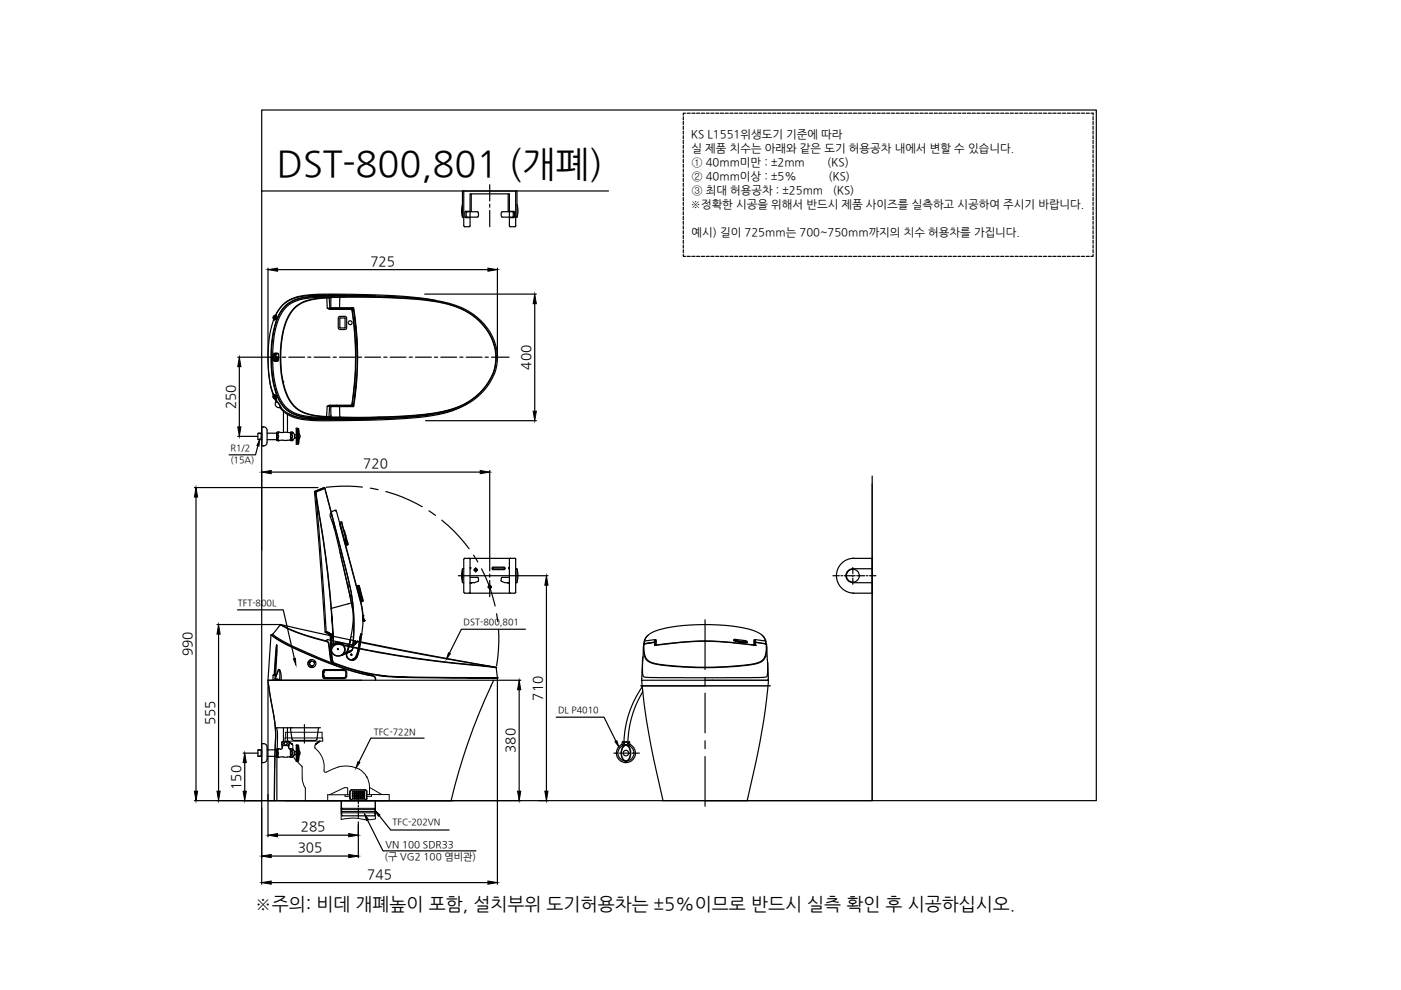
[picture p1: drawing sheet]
<svg xmlns="http://www.w3.org/2000/svg" width="297mm" height="210mm" viewBox="0 0 297 210" stroke-linecap="round" stroke-linejoin="round" font-family="sans-serif">
<!-- layer: 0 -->
<g fill="none" stroke="#000" stroke-width=".25">
<path d="M56.8 56.9v18.7M58.9 57.2h44.5M105.5 56.9v18.7M50.4 75.7h5.1M50.7 77.7v12.8M90.1 62.4h23.6M113.4 64.4v22.8M50.4 92.5h4.2M54.7 94.5l-.5 1.9h-5.6M55.5 90.5v4.1M55.5 99.8v16.8M90.2 89.2h23.5"/>
<path d="M103.8 99.8v17.7M41.2 103.4h26.2M41.6 105.4v62.3M57.5 100.1h44.3M66.7 104.2l2.3 29.9M66.7 104.2l2.2-.8v.2l-2 .8 1.8 22.1 .5 7.4-.2 .2M66.9 104.4l1 6.3a260.5 260.5 0 0 1 2.4 18.3M67 104.3l1 6.5a230.7 230.7 0 0 1 2.3 18.2M68.7 103.4l-2 .8M68.9 103.6l2.4 9.1a123.9 123.9 0 0 1 3.4 15.1l-4.4 1.2M68.9 103.5l2.4 9.2a136.2 136.2 0 0 1 3.5 15.1l.2 3.6-.2 6M70.2 109.5h.1"/>
<path d="M70.4 110.5l.7 2.3 2.6 11.3M71.1 108.2a1.04 1.04 0 0 0-1.1 1.4l1 2.8M71.1 108.2v.2M71.1 108.2h.2l.7 2.5h.5M72.1 111l3.6 14.1a20.4 20.4 0 0 1 1.2 5.4l.1 1.1M72.1 111l4.6 17.3 .3 3.2M72.1 117l2.6 12.1M72.1 110.9l.9 3.5M72.4 110.8l-.3 .2M72.4 110.8l.9 3.5M72.5 110.7l-.1 .1M72.5 110.7l.9 3.6-.4 .1"/>
<path d="M72.9 112.5l.2 .1M73 114.4v.1M73.1 114.4l.2 .9 .1-.1M73.1 112.6l.2 .9M73.3 115.3l.1 .3M73.3 115.3h-.1M73.3 113.5l.4 1.6M73.3 113.5l-.1 .1M73.3 114.3l-.3 .2M73.3 114.3h.1M73.4 114.3l.2 .9 .1-.1M73.4 114.2l-.1 .1"/>
<path d="M73.4 115.2l-.2-.8 .3 1.2M73.4 115.2h.2l.1 .3M73.4 115.2l.1 .4M73.5 115.6l-.2 .1M73.7 115.1l.1 .3M73.7 115.5l-.2 .1M73.8 115.3l-.1 .2M76.8 103.3l-4.4-.2-3.3 .2M78.5 103.5l1.7 .3M81.8 104.2l.4 .1a31.9 31.9 0 0 1 7.3 3.1M90.9 108.3l1.4 1M93.7 110.3a33.1 33.1 0 0 1 5.7 6"/>
<path d="M100.4 117.7l.9 1.4M46 132.4h13.4M46.3 134.5v33.2M50.3 129.3h9.8l2.3 10.4M69 134.1l1 .5M69 134.1h.1M69 134.1l1.1 .5M69 134l1.1 .6M69.1 133.9l1.1 .6M69.2 133.9l1 .6M70 134.7l.2 2.9a1.45 1.45 0 0 0 2 1.4 1.45 1.45 0 0 0 .4-2.4 2.05 2.05 0 0 0-2.2 .1M70 134.6v.1"/>
<path d="M70 134.6h.1M70.1 134.6v.1M70.1 134.7l.1 2.9a1.38 1.38 0 0 0 2.1 1.3 1.38 1.38 0 0 0-.1-2.4l-.8-.1M70.1 134.6h.1M70.1 134.7h-.1M70.1 134.7h.1M70.1 134.6l.1-.1v.1M70.2 134.6l.1 2.2 .1-.1M70.2 134.6h.1M70.2 134.6l-.1 .1M70.2 129l.5 7.5-.4-7.5M70.2 134.5v.1"/>
<path d="M70.2 134.4v.1M70.2 134.6l.1 2M70.3 136.6h.1M70.3 136.6l.1 .1M70.4 136.7h.1M70.7 136.6h-.4M70.7 136.5a1.73 1.73 0 0 1 2 .2 1.48 1.48 0 0 1 .2 1.8M70.7 136.5h.1M71.4 136.5l-1.1 .3v-.2M72.4 138.9h.1M72.6 138.9h-.2M72.7 138.8v.1"/>
<path d="M72.9 138.5h.1M72.9 138.5l-.5 .4M73.5 138.3a1.2 1.2 0 0 0 1.4 1.7M73.5 138.3l.8-2.7-.5 2.1a1.35 1.35 0 0 0 .5 2.1l.6 .2M73.5 138.3l.1 .1M73.7 124.1h.1M73.7 124.1v.1M73.7 124.2l.5 2M73.7 124.2h.1M73.8 137.5l-.2 .6M74.2 126.2h.1M74.2 126.2v.1a18.2 18.2 0 0 1-.4 11.1"/>
<path d="M74.2 126.2v.1M74.2 138.2h.1M74.2 126.3h.1M74.5 135h.1M74.6 137.8l-.3 .3-1.7 .8M74.7 137.8h.1M74.8 137.4h.1M74.8 127.8l.3 4.8-.3 4.8M74.8 137.4l-.2 .4-1.7 .7M74.8 137.4l-.3 .7-1.9 .8M74.8 139.8l.1 .1M74.9 139.9h.1"/>
<path d="M74.9 139.7h.1M74.9 139.9v.1M74.9 139.7v.1M75 139.9h.1M75 139.9h-.1M75.5 139.1l.1 .1M75.5 139.1l-.7 .7M75.6 124.1l.2 .1M75.6 139.2l-.6 .5M75.7 124.2l.2 .9M75.7 139.2h.1M75.8 124.2l.7 2.6 .4-.1"/>
<path d="M75.9 125.1l.5 1.8 .1-.1M75.9 125.1l.1-.1 .5 1.8M75.9 125l-.1 .1M76 124.1l.2 .8-.2 .1-.2-.8M76 124.1l-.2 .1M76 124.1l.2 .2 .8 3-.1 .2M76.3 126.9l.3 .7M76.3 135.1l-.3 2.1-.5 1.9M76.3 135.1h.1M76.4 124.9h-.2l.7 2.6M76.5 134.6l-.4 2.6-.6 2M76.5 134.6l-.1 .5a11.2 11.2 0 0 1-1 4.3l-.5 .3 .1 .2"/>
<path d="M76.5 134.6l-.2 .5M76.5 134.3v.3M76.5 134.4v.2M76.5 126.8l.2 .8M76.7 134.6l-.1 .1a11.4 11.4 0 0 1-1.2 4.9l-.4 .3M76.7 134.5l-.2 .1M76.7 134.5v.1a19.3 19.3 0 0 1-1.1 4.9l-.6 .4M76.7 134.5v.1M76.7 127.6l-.2 .1M76.9 127.5l-.2 .1M77 131.6h.2M77 131.6h.1"/>
<path d="M77 131.4h.1M77 130.6h.1M77 130.5h.1M77.1 130.9l-.1-.3v1M77.1 130.9l.1 .7M77.2 131.6h.1M77.2 131.6l-.2 .2-.3 2.7M102.1 120.6a31.9 31.9 0 0 1 2.9 7.9M105.3 130.1l.2 1.7M105.7 133.5v4.4l-.4 3.3M111.3 122.1h4.9M115.9 124.1v43.6"/>
<path d="M149.5 131.4v10.5M51.5 159.7h3.2M56.8 144.3v33.1M58.4 154.3h3.5M61.9 156.7l.3 .3M64.5 153.6v.6M64.5 154.3v.1M64.5 154.5v.5M64.5 155.1v.1M64.5 155.3v.5M64.5 155.9v.1M64.5 156.1v.5"/>
<path d="M64.5 156.7v.1M64.5 157v.5M67.2 156.7l-.3 .3M104.8 144.2h5.6M105.5 143.8v43.7M110.1 146.2v21.5M149.5 143.6v1.7M149.5 147v8.4M149.5 157.1v1.6M41.2 169.8h16.9M51.9 161.7v6M55.5 169.8v17.7"/>
<path d="M56.8 168.4v1.4h1.4M58.9 177.1h15M59.1 169.8h36.2M60.5 169.8h49.9M72.4 169.8v1.6h.1M72.4 172.3h.1M72.4 172.1h.1M72.4 172.3l.1 .7h6.9l.2-.7h-.2M72.5 171.7h-.1v.4M76 174.3v7.5M79.4 171.7h.2v.4h-.2M79.6 169.8v1.6h-.2"/>
<path d="M80.4 172.9l2.4 3.1h12.4M114.2 169.8h2M149.5 160.4v10.5M57.5 181.5h16.4M57.5 187.1h45.9"/>
<circle cx="71.6" cy="137.6" r=".12"/>
<circle cx="74.5" cy="138.8" r=".12"/>
</g>
<g fill="#000" stroke="#000" stroke-width=".21">
<path d="M56.8 57.2l2.1-.3v.6zM103.4 56.9l2.1 .3-2.1 .3zM50.7 75.7l.4 2h-.7zM113.4 62.4l.3 2h-.7zM50.4 90.5h.7l-.4 2zM55 93.2l-.1 1.4-.4-.1zM55.5 100.1l2-.3v.6zM101.8 99.8l2 .3-2 .3zM113 87.2h.7l-.3 2zM41.6 103.4l.3 2h-.7zM46.3 132.4l.4 2.1h-.7zM62.2 139.7l.4-.1 .1 1.3z"/>
<path d="M115.9 122.1l.3 2h-.7zM110.1 144.2l.3 2h-.7zM41.2 167.7h.7l-.3 2.1zM46 167.7h.7l-.4 2.1zM51.5 167.7h.7l-.3 2.1zM51.9 159.7l.3 2h-.7zM56.8 177.1l2.1-.4v.7zM73.9 176.7l2.1 .4-2.1 .3zM79.6 171.9l.9 .9-.3 .3zM109.7 167.7h.7l-.3 2.1zM115.5 167.7h.7l-.3 2.1zM55.5 181.5l2-.3v.6z"/>
<path d="M55.5 187.1l2-.3v.7zM73.9 181.2l2.1 .3-2.1 .3zM103.4 186.8l2.1 .3-2.1 .4z"/>
</g>
<!-- layer: 6 -->
<path d="M129 40.5h-73.5v129.3h129.4v-68.9M184.9 102.6v67.2h-35.4" fill="none" stroke="#000" stroke-width=".25"/>
<!-- layer: 4 -->
<g fill="none" stroke="#000" stroke-width=".25">
<path d="M98.1 46.1v-5.6h11.5v5.6M98.1 46.1h.2M98.1 43.3l-.2 1.1 .2 1.6M98.3 40.5v7.4l.2 .2h1l.2-.2M98.6 45v1M98.6 45.9l.2 .2M98.8 46.1h.9M98.8 44.8l-.2 .2M98.9 45l2.4-.1 .1 .4v.6l-.2 .1h-2.1l-.2-.2zM99.9 41.1v3.7h-1.1M107.7 41.1v3.7h1.2M108 46.1h.9"/>
<path d="M108.8 45.1v.7M108.8 45.1l-.2-.2h-2.1l-.2 .4v.6l.2 .1h2.1l.2-.2M108.9 44.8l.2 .2v.9l-.2 .2M109.3 40.5v7.5l-1.1 .1-.2-.2v-6.8h-8.3v6.8M109.3 46.1h.3M109.6 43.3l.2 1.1-.2 1.6M54.7 91.9v1.3M55.4 91.8v1.4M55.4 93.2h-.7h.8M55.4 91.8l-.7 .1 .8-.1M55.5 91.9v1.3M55.9 90.5h-.4v4.1h.4"/>
<path d="M55.9 90.5a.73 .73 0 0 1 .7 .7M55.9 90.5h.1M55.9 94.5h.1M56.6 91.2v2.6a.73 .73 0 0 1-.7 .7M56.6 91.8h2M56.6 93.2h2M58.6 91.7v1.5M58.6 93.2h.1M58.7 93.4l.2-.4 .2 .5M58.8 92.2a.31 .31 0 0 1 .3 .3 .31 .31 0 0 1-.3 .3zM59.1 91.6l-.2 .4-.2-.3M60.1 87.1v4.6"/>
<path d="M60.9 91.7l-1.9-.1-.3 .1M60.9 87.7v4M60.9 91.7h.5M61.3 91.7h.3v1.7M61.3 93.3h.3M61.4 93.3l-2.4 .2-.3-.2M61.6 91.7l.3-.1 .2 .2M61.7 91.6l.2 .4 .1-.4M61.8 92.2a.32 .32 0 0 1 .2 .3 .32 .32 0 0 1-.2 .3zM62 93.4l-.1-.4-.2 .4M62.1 93.3l-.2 .1h-.3M62.2 91.8l.3 .4"/>
<path d="M62.2 93.2v.1M62.5 92.2v.6h.3M62.5 92.8v.1M62.5 92.2h.3M62.5 92.9l-.3 .3M62.9 90.8h-.1v3.4M62.9 90.8v3.4M62.9 93.2h.2M62.9 93.4h.2M62.9 91.7h.2M62.9 93.6h.2M62.9 91.2h.2"/>
<path d="M62.9 91.1h.2M62.9 91h.2M62.9 90.9h.2M62.9 93.5h.2M62.9 93h.2M62.9 93.1h.2M62.9 93.3h.2M62.9 92.6h.2M62.9 92.7h.2M62.9 92.8h.2M62.9 92.9h.2M62.9 92.5h.2"/>
<path d="M62.9 92.4h.2M62.9 92.3h.2M62.9 92.2h.2M62.9 92.1h.2M62.9 92h.2M62.9 91.9h.2M62.9 91.8h.2M62.9 91.6h.2M62.9 91.5h.2M62.9 91.4h.2M62.9 91.3h.2M62.9 90.8h.1"/>
<path d="M63.1 90.8l.1 .1M63.1 90.8v3.4M63.2 90.9v3.3M63.2 90.9h.1M63.3 90.9l.1 1.7-.1 1.5zM63.4 91.9l.2 .6M63.6 92.5l-.2 .6M99.5 118.4l.2 .2M99.7 118.6v7M108.2 118.4l-.2 .2v7l.2 .2M180.8 118.4h4.1v7.4h-4.1M181 118.4a3.7 3.7 0 0 0-3.7 3.7 3.7 3.7 0 0 0 3.7 3.7"/>
<path d="M98.1 120.7l-.2 1.1 .2 1.6M98.3 120.6h-.2v2.9h.2M98.5 125.8h10.6M98.5 125.8l-.2-.2v-7l.2-.2h10.8v7.2l-.1 .2M99.7 122.4h1.5l.2 .1 .1 .4-.1 .3-.8 .3h-.9M99.7 120.3h.1v.3h-.1M99.7 125.6l-.2 .2M100 123.5l-.3 .2M104.5 120.4h2.3l.2 .1-.2 .1-2.3 .1M104.5 120.2h2.3l.3 .3-.3 .3h-2.3M104.6 120.4l-.2 .1 .2 .1M104.6 120.2l-.3 .3 .3 .3"/>
<path d="M106.2 123.1l.9 .4h.9M107.7 123.5l.3 .2M108 122.4h-1.6l-.1 .7M108 120.3h-.1v.3h.1M109.3 120.6h.3v2.9h-.3M109.6 120.7l.2 1.1-.2 1.6M184.9 120.6h-4.1a1.47 1.47 0 0 0-1.4 1.5 1.47 1.47 0 0 0 1.4 1.4h4.1M55.4 159v1.4M55.4 159h-.7M55.5 159h-.8v1.3l.8 .1M55.9 157.7h-.4v4h.4M55.9 157.7a.73 .73 0 0 1 .7 .7"/>
<path d="M56.6 159h2M56.6 158.4v2.6M58.6 158.9v1.6v-.1h-2M58.8 159.4a.31 .31 0 0 1 .2 .3 .31 .31 0 0 1-.2 .3zM59 158.7l-.1 .5-.2-.4M59.8 157.3l.2 .3-.2 .3M59.8 158.1l-.1 .7-.7-.1-.3 .2M59.8 158.1h1.4M59.9 158.1l-.1 .2M59.9 158.3l-.1 .2M60.1 157.3h-.3l-.1 .2 .1 .6M60.1 154.3v3h1.1l.2 .5-.2 .3"/>
<path d="M60.9 154.3v3M61.1 158.1l.1 .2M61.1 158.3l.1 .2M61.2 158.1l.1 .6 .2 .2M61.3 157.3l-.3 .3 .3 .3M61.4 158.9h.1M61.5 158.9h.1M61.7 158.8l.1 .3 .2-.3M61.8 159.4a.32 .32 0 0 1 .2 .3 .32 .32 0 0 1-.2 .3zM62.5 159.3l-.5-.5h-.4v1.7M62.5 159.4v.6h.3M62.5 159.4h.3"/>
<path d="M62.5 159.3v.1M62.5 160v.1M62.8 158l.1 3.4zM62.9 159h.2M62.9 158.9h.2M62.9 158.8h.2M62.9 158.4h.2M62.9 158.3h.2M62.9 158.2h.2M62.9 158h.2M62.9 158.1h.2M62.9 159.7h.2"/>
<path d="M62.9 159.8h.2M62.9 159.9h.2M62.9 160h.2M62.9 159.6h.2M62.9 159.5h.2M62.9 159.4h.2M62.9 159.3h.2M62.9 159.2h.2M62.9 159.1h.2M62.9 158.7h.2M62.9 158.6h.2M62.9 158.5h.2"/>
<path d="M63.1 158l.2 .1M63.1 158v3.4M63.2 158v3.3M63.3 158.1l.1 1.6-.1 1.6zM63.4 159.1l.2 .6-.2 .6M130.2 159.7h.8M131.3 159.7h.4M131.9 157.8a2.02 2.02 0 0 0-.8 3.1 2.02 2.02 0 0 0 3.2 0 2.02 2.02 0 0 0-.8-3.1M132 157.3l.2 .3-.3 .3M132 157.3h1.4l.1 .2-.1 .6M132 157.3l-.1 .2 .1 .6M132 159.7h1.7"/>
<path d="M132.1 158.1h.1M132.1 158.3a.8 .8 0 0 1 .8-.3 .8 .8 0 0 1 .6 .7 2.25 2.25 0 0 1-.5 2.6 .99 .99 0 0 1-1.3-1.1 2.42 2.42 0 0 1 .4-1.9zM132.1 158.1h-.1M132.2 158.3a.73 .73 0 0 1 .8-.2 .73 .73 0 0 1 .5 .7 2.05 2.05 0 0 1-.6 2.5 1.43 1.43 0 0 1-1.1-2zM133.3 158.1h.1M133.4 158.1h.1M133.5 157.3l-.3 .3 .3 .3M134 159.7h.4M134.7 159.7h.9M136.2 145.6a21.6 21.6 0 0 0-3.9 11.6M136.3 146.7a21.6 21.6 0 0 0-3.2 10.5M54.7 160.3l.7 .1"/>
<path d="M56.6 160.9a.73 .73 0 0 1-.7 .8M58.7 160.5l.5 .1M58.7 160.5l.2-.4 .1 .5M61.4 160.5l-2.2 .1M61.5 160.4h.1M61.5 160.4l-.1 .1M61.5 160.4v.1M62 160.5l-.2-.3-.1 .4M62.1 160.4l-.2 .2-.6-.1M62.2 160.4h-.1M62.5 160.1l-.3 .3M62.9 160.3h.2"/>
<path d="M62.9 160.5h.2M62.9 160.7h.2M62.9 160.6h.2M62.9 160.1h.2M62.9 160.2h.2M62.9 160.4h.2M62.9 161h.2M62.9 161.1h.2M62.9 161.2h.2M62.9 161.3h.2M62.9 160.8h.2M62.9 160.9h.2"/>
<path d="M63.3 161.3l-.2 .1"/>
<circle cx="100.9" cy="120.8" r=".33"/>
<circle cx="100.9" cy="120.8" r=".16"/>
<circle cx="103.8" cy="124.4" r=".33"/>
<circle cx="103.8" cy="124.4" r=".16"/>
<circle cx="180.8" cy="122.1" r="1.37"/>
<circle cx="60.5" cy="157.6" r=".33"/>
<circle cx="132.7" cy="157.6" r=".33"/>
<circle cx="132.7" cy="159.7" r="1.7"/>
<circle cx="132.7" cy="159.7" r=".58"/>
</g>
<!-- layer: 1 -->
<g fill="none" stroke="#000" stroke-width=".25">
<path d="M56.8 75.7a20.8 20.8 0 0 0 1.2 8.1l-.1 .5 .4 .3 .2 .5M56.8 75.7a21.2 21.2 0 0 0 1.2 8l.6 .2v.5a.4 .4 0 0 0-.1 .4 .4 .4 0 0 0 .3 .3l.8 1.4M58 76.3h.2M58 67.7l.1 .2v-.2M58 67.7v.1M58 75l.8-.1 .2 .2 .1 1.2-.2 .3h-.7l-.2-.2zM58.1 67.6l-.1 .1M58.1 67.6v.1M58.1 67.7h.1M58.2 76.1h.1M58.2 75.4h.1M58.2 76.2h.7v.3h-.6"/>
<path d="M58.2 76.3l.3 .3M58.2 76.3h.2M58.3 75.1h.2M58.3 76.4h.1M58.3 66.9l-.3 .3v.4M58.3 67.6l-.2 .2M58.3 67.6l-.2 .1M58.3 67.6h.1M58.3 75h.7M58.4 76.3l.3 .1zM58.4 66.9l.1-.1v.1M58.4 66.9v.1"/>
<path d="M58.4 67h.1M58.4 66.9l-.4 .3v.5M58.4 66.9l-.4 .3 .1 .4M58.4 75.1h.1M58.4 75.1l-.4 .1M58.4 75.8h.2M58.4 67l.1 .2M58.4 75.8h.1M58.4 76h.7M58.4 76l-.2 .1M58.5 67.2v.3M58.5 66.8l-.1 .1"/>
<path d="M58.5 66.9l-.1 .1M58.5 66.9h.1M58.5 74.9l-.2 .2-.1 .4h.3M58.5 66.9l.2 .6-.4 .1M58.5 75.1l.2 .1-.3-.1M58.5 75.1v.1M58.5 76.3v.1M58.5 75.5l.2 .2v.2l-.5 .1v.3M58.5 67.2l.1 .2-.2 .2M58.5 67.1l.1 .3-.2 .2M58.6 75.8h-.2M58.7 75.8h.4"/>
<path d="M62.4 65.4a8.6 8.6 0 0 1 5.7-2.2h1.2l.1 2.1 .4 .3h4.7a58.6 58.6 0 0 1 0 20.3l-4.9 .1-.2 .2-.2 2.1a9.7 9.7 0 0 1-6.8-2.2 14.1 14.1 0 0 1-2.9-9.2 19.1 19.1 0 0 1 2.2-10.6zM65.5 62.9l2.7-.2h8.5l-5-.1a29.7 29.7 0 0 0-9.2 .6 6.4 6.4 0 0 0-4 3.6 .52 .52 0 0 1 .2 .6 .52 .52 0 0 1-.6 .4h-.1a26.5 26.5 0 0 0-1.2 7.9M65.5 63a7 7 0 0 0-7 5.3 27.3 27.3 0 0 0 .3 15.9 6.8 6.8 0 0 0 6.7 4.3M66.2 62.7l3-.1zM66.2 62.7h.1M66.4 62.7h.1M66.5 62.7h.1M66.6 62.8h.1M67 62.6h2.1M67 62.6l-.5 .1M67 62.7h2.1M67 62.6v.2"/>
<path d="M68.6 62.6v.1M69.1 62.6v.1M69.2 62.6l-2.8 .1M69.4 65.3h.5l.2 .2zM69.6 62.6l3.9 .1zM69.6 62.6l3.9 .1M69.7 63.1h.5M69.8 62.6l3 .1M70 65.5h4.9M70 65.5v.1M70 62.6h.1M70.1 63h.1"/>
<path d="M70.1 62.6v.1M70.1 65.3h-.2l-.1-2.2-.3 .1a9.9 9.9 0 0 0-7.2 2.2 14 14 0 0 0-2.8 8.9 18.8 18.8 0 0 0 2.1 10.9 7.1 7.1 0 0 0 5.3 3l2.3 .1M70.1 65.3h.1M70.2 63l-1 .1M70.2 63.2l-.1 2.1M70.2 63a19.2 19.2 0 0 0-7.7 .9 8.1 8.1 0 0 0-4.2 6.5 27.5 27.5 0 0 0 .7 13.4 6.6 6.6 0 0 0 6 4.4l5.2 .3-1-.1M70.2 65.3h1.8M70.3 62.9v-.1a19.6 19.6 0 0 0-7.8 .9 7.2 7.2 0 0 0-4.2 5.7 25 25 0 0 0 .9 15.3 6.9 6.9 0 0 0 6.3 3.8M70.3 62.9h1.7M70.3 62.9l.4-.2 9.6 .1v.2l-8.3-.1M70.3 62.9l-.1 .1M70.4 65.3l.2 .2"/>
<path d="M70.4 62.6l.2 .1M70.5 62.8h-.2M70.6 62.6v.1M71 65.5h.4zM71.1 62.7l-.9 .2M71.3 65.3l.1 .2M71.4 65.5h.1M71.4 65.5h-1.3M71.4 65.5h.7h-.5M71.4 65.5h3.5M71.4 65.3l.1 .2M71.4 65.5v.1"/>
<path d="M71.6 65.5h.1M71.8 67.2l1.3-.1 .4 .2v2.2l-.2 .3-1.2 .1-.4-.3zM72 65.3h-1.9M72 65.3h2.9M72 65.3h.1M72 62.9l-1.8 .2M72 63a132.5 132.5 0 0 1 20.9 1.1 14.5 14.5 0 0 1 11.1 7.1 9.9 9.9 0 0 1-2.4 12.2 16.5 16.5 0 0 1-9.6 4.2 134.2 134.2 0 0 1-20 .8v-2.2h2.9a61.8 61.8 0 0 0 0-20.9h-2.9zM72.1 69.5h1.1M72.1 67.4h1M72.1 67.4v2.1M72.8 62.7h.1M72.8 62.7h.2"/>
<path d="M73 62.7h.3M73 62.7h.1M73 62.6v.1M73.1 67.4l.1 .1M73.2 67.5v2M73.5 62.6v.1M74.4 65.6l.3 .1M74.7 65.7h-.1M74.7 65.7a64.4 64.4 0 0 1 0 20.1M74.7 65.7h.3M74.9 65.3v.1M74.9 65.3h.1"/>
<path d="M74.9 65.4a69.4 69.4 0 0 1 .8 10.3M75 65.4h-.1M75.1 67l.5 4.5 .1 4.2M75.7 75.7a66.5 66.5 0 0 1-.8 10.4M76.7 62.8h2.4M76.7 62.7h2.9M79.6 62.7h.1M79.6 62.7l.1 .1M80.3 62.8a59.3 59.3 0 0 1 15.7 1.7 12.7 12.7 0 0 1 9.4 9.8 10.5 10.5 0 0 1-4.2 9.9 18 18 0 0 1-9.1 3.6l-3.9 .5-7.9 .4M80.4 63.1l-.1-.1a70.7 70.7 0 0 1 14.6 1.4 13 13 0 0 1 10.1 9.5 10 10 0 0 1-3.3 9.5 16.5 16.5 0 0 1-9.7 4.3l-5.8 .6-5.8 .1M92.4 63.7a94.7 94.7 0 0 0-17.8-1.3h-4.4a21.1 21.1 0 0 0-8.3 .9 6.6 6.6 0 0 0-3.5 3.7M58 83.7v.1"/>
<path d="M58 83.8v-.2l.1 .2M58 83.8h.1M58 83.8l-.1 .5 .5 .3M58.1 83.8l-.1 .5 .4 .2M58.1 83.8l.5 .2-.1 .3M58.1 83.8h.1M58.1 83.8l.1 .1a.32 .32 0 0 1 .5 .1 .32 .32 0 0 1-.3 .4v.1M58.3 84l.1 .2M58.3 84.6l.1 .1M58.3 84.5v.1M58.3 84.5h.1M58.4 84.5h.1"/>
<path d="M58.4 84.5l.1 .2-.2-.1M58.5 84.3l-.1 .2M58.5 84.3h.1M58.5 85.2a.75 .75 0 0 0 0 .9 .75 .75 0 0 0 .8 .3M58.5 84.9v.3l.4 .2 .4 .5v.5l.3 .1M59.6 86.5a8.1 8.1 0 0 0 6 2.3l11 .1-8.4-.1-2.8-.2M60.1 80.8v.2M61.1 87.7a11.2 11.2 0 0 0 5.5 1.2 184.6 184.6 0 0 0 24.7-1M65.3 88.6l1.7 .2zM65.5 88.5l3.6 .2h1.2v-.1M68.4 88.9l5.1-.1zM68.4 88.9h.5"/>
<path d="M68.4 88.9h.1M68.4 88.9h.2M68.6 88.9h.3M68.6 88.8v.1M68.9 88.9h.1M68.9 88.9h.4M69 88.9h.1M69.3 88.9h.1M69.4 86.2l.7-.2-.2 .2zM70 86h4.9M70 85.9v.1M70.1 86h1.3"/>
<path d="M70.2 88.4l-.1 .1M70.2 88.3v.2M70.2 88.1v.3l-.6 .1M70.2 86.1h1.8M70.2 88.5l.1 .1M70.2 86.1l-.3 .1-.1 2.2-.6-.1M70.2 88.6l.2 .1M70.4 88.7h-.1M70.5 86l-.1 .1M71.2 86h.2zM71.4 86h.1M71.4 86h.6"/>
<path d="M71.4 86h3.5M71.4 86l-.1 .1M71.4 85.9v.1M71.4 86v.1M72 86.2h-1.9l.1 2M72 86.1h2.9M72 86.1v.1M72 88.5l-1.7 .1M72 88.5h8.3v.2l-9.4 .1-.6-.2M72 86h.1M72 88.4l-1.8 .1M72.1 88.4l-.1 .1"/>
<path d="M72.7 88.9h.3M72.7 88.8v.1M72.7 88.9h-3.4M72.9 88.8v.1M73 88.8v.1M73.3 88.8l-.3 .1M73.3 88.8h.1M73.3 88.8h.2M73.5 88.8l-.5 .1M73.5 88.8v.1M74.6 85.8h.1M74.7 85.8l-.3 .1"/>
<path d="M74.9 86.1v.1M74.9 86.1h.1M75 85.8h-.3M75.6 80.4l-.5 4M76.6 88.8h3zM79.1 88.7h.6l-.1 .1M79.6 88.8h.1M99.2 85.5a19.6 19.6 0 0 1-8.9 2.8 216.5 216.5 0 0 1-24.4 .8 8.4 8.4 0 0 1-6.6-2.7M57.5 134.6l2.1 1.5a89.3 89.3 0 0 0 18.2 7l1.5 .3 .2 .3 .1 .5M57.5 134.6l-.7 9.6h1.1M57.6 134.6l1.8 1.2a80.3 80.3 0 0 0 17.2 6.9M57.6 134.6l.2-.1 1.6-2 .4 .2a31.8 31.8 0 0 0 7.1 2.7l2.6 .8 .6 3.6 .3 .8"/>
<path d="M57.6 134.6h-.1M57.7 134.5l.2 .1a20.9 20.9 0 0 0 4.6 2.6l7.7 3.3 1 .6M58.6 139.1l.1-2.4-.4 6.4h-.2M59.4 132.5l.5 .1a30.7 30.7 0 0 0 7.1 2.7l2.2 .6M59.5 132.4l15.9 3.5-.9 .8-5.1-1.1-.2 .3 .4 .2 .2 .4 .4 3.6 .5 .7 .5 .3M66.1 139.8a.84 .84 0 0 0-.8 .9 .84 .84 0 0 0 .8 .8M70.1 137.8h.1M70.2 138.3a1.66 1.66 0 0 1 1.8-2.1l2.9 .6 .8-.7 14.4 2.8 14.5 2.5M70.5 137.1a1.58 1.58 0 0 1 1.5-.6 267.4 267.4 0 0 0 32.4 4.9l.8 .2-1.2-.2a253.5 253.5 0 0 1-32.2-4.8 1.43 1.43 0 0 0-1.5 1.7l.4 2.1a40.1 40.1 0 0 0 17.5 3.2l17.3 .1h-11.5a87 87 0 0 1-14.9-.7l-3.5-.8-4.8-1.6-.4-.4-.2-1.9 .1-.8zM74.4 136.7h.1M75.3 136.5l.4-.5-.8 .8M75.4 135.9v.1"/>
<path d="M75.6 136.2l-.2-.2-.8 .7M75.8 136l10.5 2 18.8 3.5M75.8 136h.1M75.8 135.9l-.1 .1M97.2 122.1h14M100.5 120.8h.7M100.8 120.4v.9M103.5 124.5h.7M103.8 124v.9M136.3 139.3l-.3 4.9M136.4 137.1l-.2 5.4a.88 .88 0 0 0 .2 .9 .88 .88 0 0 0 1 .2l19.4 .1a21.6 21.6 0 0 0 5.8-.3l.2-1.9-.2-4.4M136.5 136.7a3.7 3.7 0 0 0 1 3.6 14.2 14.2 0 0 0 5.6 1 66.1 66.1 0 0 0 17.7-.7 2.43 2.43 0 0 0 1.7-2.6v-1.3"/>
<path d="M136.6 136.5l2.2-.3v.6a66.5 66.5 0 0 1 21.4 0v-.6l2.2 .3a3.4 3.4 0 0 1-1.4 3.9l-.3 .1a68 68 0 0 1-21.3 .3 2.84 2.84 0 0 1-2.9-3.3zM136.6 136.5l-.1 .2M136.6 136.5l-.1 .1M136.6 136.5h-.1M136.7 135.9l2.3-.2 .1 1h.1M136.7 135.9l-.1 .6M136.7 135.9l-.2 .6M137.4 134.7l-.5 .5-.3 .8M138.8 136.2l-2.2 .3M138.8 136.8h.1M138.9 136.2v.6M138.9 136.8h.1"/>
<path d="M139 136.1v-.3v1M139 136.1l-2.4 .4M139 136.1v.7M139.1 136.7l-.1 .1M139.1 136l-.1 .1M139.1 135.7l-.1 .1-.2-.2 .1 .6M139.2 136.7a62.5 62.5 0 0 1 20.5 0M139.2 136.8h-.2M139.2 136.7h.1M149.5 132.4h.1M149.5 132.4a28.3 28.3 0 0 1 11.3 1.7 2.66 2.66 0 0 1 1.5 1.8l-2.2-.3-.2 .1v.3M149.5 132.4a28.3 28.3 0 0 0-11.3 1.7 2.79 2.79 0 0 0-1.5 1.8"/>
<path d="M155.6 135.6v.2h.4M155.6 135.6l2.4 .2 .4 .1v.3l-2.6-.3h-.2zM155.9 135.9v.1M156 135.8l2 .3M156 135.6v.2M156 136l2 .1M156 135.9h-.1M156.7 136.2l.8 .1zM158 135.8v.3M158 136.1v.1M158 136.1l.4 .1M158 136.1l.1 .1"/>
<path d="M159.7 136.8h.2M159.7 136.7h.1M159.9 136v.7h-.2M159.9 135.7l.1 .1 .1-.2 .1 .6M159.9 136l.1 .1M159.9 136.7l.1 .1M159.9 136.8h.1M160 135.8v1zM160 136.5h.2M160.1 136.8h.1M160.1 136.2v.6M160.2 136.2l2.2 .3-.1-.6 .1 .6"/>
<path d="M160.2 136.1v.1M160.2 136.2h-.1M160.2 136.8h-.1M161.6 134.7l.5 .7 .3 .6M162.4 136.5l.1 .1zM176.6 122.1h1.4M178.3 122.1h.3M179 122.1h1.6M180.8 120.3v1.3M180.8 121.9v.4M180.8 122.6v1.3M181 122.1h.3"/>
<path d="M181.7 122.1h1.6M183.7 122.1h.3M184.3 122.1h1.4M57 145.4l.4 3a35.2 35.2 0 0 1 .9 12.2l-.1 9.2h.5l.1-11.4a10.6 10.6 0 0 0-.2-4.1M57.9 144.2h-1.1l.2 1.2M58.1 143.1l.6-6.4-.2 6.5M58.1 143.1h.1M58.2 144.2h46.5a137.5 137.5 0 0 0-9.2 25.6h-37.3l.1-9.2a35.4 35.4 0 0 0-.9-12.2l-.4-3M58.3 143.1h.1M58.3 144l.9-2 .1 .7v1.5h.3M58.3 143.2h-.4v1h.4M58.4 143.1l-.1 .1"/>
<path d="M58.4 143.1l-.5 .1M58.4 143.1h.1M58.4 143.1l.1 .1M58.4 144.2h.1M58.5 144.2h.1M58.5 143.2h-.2v1h.1M58.5 144.2h.2M58.5 143.2v.3M58.6 144.2h.1M58.6 144.2v-.2l.8 .2M58.7 144l-.1 .2M58.7 143l.3-.9 .2-.2 .3 .8 .1 1.5"/>
<path d="M58.8 144.1v.1M59.3 144.2h.1M59.3 144.1l-.8-.2-.1 .1v.2M59.6 144.2h17M61 157.1l.9 .7-.8-.6M65.5 140.4h.1M65.5 140.3l.1 .2M65.6 140.2v.3l-.1-.1zM66 141.4h.1M66 141.3l.1 .1M66 141.3h.3v.1h-.3zM66.1 141.3h.1"/>
<path d="M66.1 140.2a.51 .51 0 0 0-.5 .5 .51 .51 0 0 0 .5 .5M66.6 140.3h.1M66.6 140.3l.1-.1 .1 .2-.1 .1zM66.7 140.2v.3M66.9 157.8l.9-.6-.9 .6M67.8 157.2l-.9 .6M68.4 142.5h.1M68.4 143.3h.1M68.4 143.3a.51 .51 0 0 0 .5 .6M68.6 142.1l.3-.1h4.1l.3 .1a1.63 1.63 0 0 1 .2 1.5l-.5 .3h-4.1a.51 .51 0 0 1-.5-.6zM68.6 143.3h.1M68.6 142.5h.1"/>
<path d="M68.6 143.3l.3 .4zM68.7 142.3l-.1 1v-.9l.3-.2zM68.9 142a.51 .51 0 0 0-.5 .5v.8M68.9 142.2h4.1l.3 .3v1l-.3 .2h-4.1M70.6 140.4l.1 .2M71.1 141.1h.1M71.2 141.1h.1M76.6 142.7h.1M76.6 142.7l2.5 .6a.73 .73 0 0 1 .6 .9M77.5 143l.7 .1M78.2 143.1h.1M80.3 143.2h.1"/>
<path d="M80.3 143.2l1.5 .2M105.1 141.5h.1M105.2 141.6l.3 2.1M105.5 143.7h.1M135.9 145.4h.1M162.7 144.2h.1M162.7 144.2h-26.7l.2 1.2h13.3h-13.3l.6 5.6 1.1 6.4 2.7 12.4h17.8l2.7-12.4 1.2-7.2 .6-6M162.8 140.5l.1 3.7h-.1M77.7 164.7l.1 .1M95.7 169.8h.1"/>
<circle cx="58.4" cy="67.3" r=".12"/>
<circle cx="58.4" cy="67.3" r=".14"/>
<circle cx="58.5" cy="75.7" r=".12"/>
<circle cx="74.3" cy="68.4" r=".41"/>
<circle cx="58.4" cy="84.1" r=".12"/>
<circle cx="58.4" cy="84.1" r=".14"/>
<circle cx="66.1" cy="140.7" r=".84"/>
<circle cx="66.2" cy="140.7" r=".51"/>
<circle cx="75.2" cy="168.9" r=".1"/>
<circle cx="75.2" cy="168.2" r=".1"/>
<circle cx="75.2" cy="167.9" r=".1"/>
<circle cx="75.2" cy="168.6" r=".1"/>
<circle cx="75.2" cy="169.3" r=".1"/>
<circle cx="75.6" cy="169.3" r=".1"/>
<circle cx="75.6" cy="167.9" r=".1"/>
<circle cx="75.6" cy="168.9" r=".1"/>
<circle cx="75.6" cy="168.6" r=".1"/>
<circle cx="75.6" cy="168.2" r=".1"/>
<circle cx="76" cy="169.3" r=".1"/>
<circle cx="76" cy="168.9" r=".1"/>
<circle cx="76" cy="168.6" r=".1"/>
<circle cx="76" cy="167.9" r=".1"/>
<circle cx="76" cy="168.2" r=".1"/>
<circle cx="76.4" cy="168.2" r=".1"/>
<circle cx="76.4" cy="168.9" r=".1"/>
<circle cx="76.4" cy="168.6" r=".1"/>
<circle cx="76.4" cy="169.3" r=".1"/>
<circle cx="76.4" cy="167.9" r=".1"/>
<circle cx="76.8" cy="168.2" r=".1"/>
<circle cx="76.8" cy="168.9" r=".1"/>
<circle cx="76.8" cy="167.9" r=".1"/>
<circle cx="76.8" cy="168.6" r=".1"/>
<circle cx="76.8" cy="169.3" r=".1"/>
<circle cx="77.2" cy="168.9" r=".1"/>
<circle cx="77.2" cy="168.2" r=".1"/>
<circle cx="77.2" cy="167.9" r=".1"/>
<circle cx="77.2" cy="168.6" r=".1"/>
<circle cx="77.2" cy="169.3" r=".1"/>
</g>
<!-- layer: CENTER -->
<g fill="none" stroke="#000" stroke-width=".25">
<path d="M103.8 39.2v3.4M103.8 43.3v.6M103.8 44.6v3.5M55.5 75.7h3.7M59.9 75.7h.7M61.2 75.7h3.4M65.3 75.7h.6M66.6 75.7h3.4M70.6 75.7h.7M72 75.7h3.3M76 75.7h.7M77.4 75.7h3.3"/>
<path d="M81.4 75.7h.6M82.7 75.7h3.4M86.7 75.7h.7M88.1 75.7h3.3M92.1 75.7h.7M93.5 75.7h3.3M97.5 75.7h.7M98.8 75.7h3.4M102.9 75.7h.6M104.2 75.7h3.7M103.8 117.6v3.5M103.8 121.7v.7"/>
<path d="M103.8 123.1v3.4"/>
</g>
<!-- layer: 3 -->
<g fill="none" stroke="#000" stroke-width=".25">
<path d="M144.9 24.7v.7M144.9 25.7v.7M144.9 26.8v.6M144.9 27.8v.6M144.9 28.8v.6M144.9 29.8v.6M144.9 30.8v.7M144.9 31.8v.7M144.9 32.8v.7M144.9 33.8v.7M144.9 34.8v.7M144.9 35.8v.7"/>
<path d="M144.9 36.8v.7M144.9 37.8v.7M144.9 38.8v.7M144.9 39.9v.6M145.3 24h-.4v.4M145.7 24h.7M146.7 24h.7M147.7 24h.7M148.7 24h.7M149.7 24h.7M150.7 24h.7M151.7 24h.7"/>
<path d="M152.7 24h.7M153.7 24h.7M154.8 24h.6M155.8 24h.6M156.8 24h.6M157.8 24h.6M158.8 24h.7M159.8 24h.7M160.8 24h.7M161.8 24h.7M162.8 24h.7M163.8 24h.7"/>
<path d="M164.8 24h.7M165.8 24h.7M166.8 24h.7M167.8 24h.7M168.9 24h.6M169.8 24h.7M170.9 24h.6M171.9 24h.6M172.9 24h.7M173.9 24h.6M174.9 24h.7M175.9 24h.7"/>
<path d="M176.9 24h.7M177.9 24h.7M178.9 24h.7M179.9 24h.7M180.9 24h.7M181.9 24h.7M183 24h.6M184 24h.6M185 24h.6M186 24h.6M187 24h.6M188 24h.7"/>
<path d="M189 24h.7M190 24h.7M191 24h.7M192 24h.7M193 24h.7M194 24h.7M195 24h.7M196.1 24h.6M197 24h.7M198.1 24h.6M199.1 24h.6M200.1 24h.7"/>
<path d="M201.1 24h.6M202.1 24h.7M203.1 24h.7M204.1 24h.7M205.1 24h.7M206.1 24h.7M207.1 24h.7M208.1 24h.7M209.1 24h.7M210.1 24h.7M211.1 24h.7M212.2 24h.6"/>
<path d="M213.2 24h.6M214.2 24h.6M215.2 24h.7M216.2 24h.7M217.2 24h.7M218.2 24h.7M219.2 24h.7M220.2 24h.7M221.2 24h.7M222.2 24h.7M223.2 24h.7M224.2 24h.7"/>
<path d="M225.3 24h.6M226.3 24h.6M227.3 24h.7M228.3 24h.6M229.3 24h.7M230.3 24h.7M231.3 24h.5v.4M231.8 24.7v.7M231.8 25.7v.7M231.8 26.8v.6M231.8 27.8v.6M231.8 28.8v.6"/>
<path d="M231.8 29.8v.6M231.8 30.8v.7M231.8 31.8v.7M231.8 32.8v.7M231.8 33.8v.7M231.8 34.8v.7M231.8 35.8v.7M231.8 36.8v.7M231.8 37.8v.7M231.8 38.8v.7M231.8 39.9v.6M55.5 40.5v-17.2h176.9v146.5h-47.5"/>
<path d="M144.9 54v.4h.4M144.9 40.9v.6M144.9 41.9v.6M144.9 42.9v.6M144.9 43.9v.7M144.9 44.9v.7M144.9 45.9v.7M144.9 46.9v.7M144.9 47.9v.7M144.9 48.9v.7M144.9 49.9v.7M144.9 50.9v.7"/>
<path d="M144.9 51.9v.7M144.9 52.9v.7M145.7 54.4h.7M146.7 54.4h.7M147.7 54.4h.7M148.7 54.4h.7M149.7 54.4h.7M150.7 54.4h.7M151.7 54.4h.7M152.7 54.4h.7M153.7 54.4h.7M154.8 54.4h.6"/>
<path d="M155.8 54.4h.6M156.8 54.4h.6M157.8 54.4h.6M158.8 54.4h.7M159.8 54.4h.7M160.8 54.4h.7M161.8 54.4h.7M162.8 54.4h.7M163.8 54.4h.7M164.8 54.4h.7M165.8 54.4h.7M166.8 54.4h.7"/>
<path d="M167.8 54.4h.7M168.9 54.4h.6M169.8 54.4h.7M170.9 54.4h.6M171.9 54.4h.6M172.9 54.4h.7M173.9 54.4h.6M174.9 54.4h.7M175.9 54.4h.7M176.9 54.4h.7M177.9 54.4h.7M178.9 54.4h.7"/>
<path d="M179.9 54.4h.7M180.9 54.4h.7M181.9 54.4h.7M183 54.4h.6M184 54.4h.6M185 54.4h.6M186 54.4h.6M187 54.4h.6M188 54.4h.7M189 54.4h.7M190 54.4h.7M191 54.4h.7"/>
<path d="M192 54.4h.7M193 54.4h.7M194 54.4h.7M195 54.4h.7M196.1 54.4h.6M197 54.4h.7M198.1 54.4h.6M199.1 54.4h.6M200.1 54.4h.7M201.1 54.4h.6M202.1 54.4h.7M203.1 54.4h.7"/>
<path d="M204.1 54.4h.7M205.1 54.4h.7M206.1 54.4h.7M207.1 54.4h.7M208.1 54.4h.7M209.1 54.4h.7M210.1 54.4h.7M211.1 54.4h.7M212.2 54.4h.6M213.2 54.4h.6M214.2 54.4h.6M215.2 54.4h.7"/>
<path d="M216.2 54.4h.7M217.2 54.4h.7M218.2 54.4h.7M219.2 54.4h.7M220.2 54.4h.7M221.2 54.4h.7M222.2 54.4h.7M223.2 54.4h.7M224.2 54.4h.7M225.3 54.4h.6M226.3 54.4h.6M227.3 54.4h.7"/>
<path d="M228.3 54.4h.6M229.3 54.4h.7M230.3 54.4h.7M231.8 54v.4h-.5M231.8 40.9v.6M231.8 41.9v.6M231.8 42.9v.6M231.8 43.9v.7M231.8 44.9v.7M231.8 45.9v.7M231.8 46.9v.7M231.8 47.9v.7"/>
<path d="M231.8 48.9v.7M231.8 49.9v.7M231.8 50.9v.7M231.8 51.9v.7M231.8 52.9v.7M111.4 133.4h-13.6l-2.5 5.1M89.9 156.5h-11.3l-2.5 5.1M117.9 152.1h10.2l2.5 5M77.9 173.8l3.3 6.6h19.7"/>
</g>
<path d="M95.1 138.4l.4 .2-.8 1.1zM130.4 157.2l.4-.1 .4 1.2zM75.9 161.5l.4 .2-.8 1.1zM77.3 172.6l.8 1.1-.4 .2z" fill="#000" stroke="#000" stroke-width=".21"/>
<!-- layer: 1 -->
<path d="M149.5 145.4h13.3M149.5 144.2h13.4M163.1 145.4h.1" fill="none" stroke="#000" stroke-width=".21"/>
<!-- layer: 2 -->
<path d="M62.2 157h4.7M67.5 154.3l-.3 2.4M68 154.3h-6.4l.3 2.4" fill="none" stroke="#000" stroke-width=".25"/>
<!-- layer: CEN -->
<path d="M76 168.5v1.9M76 170.8v.3M76 171.4v2" fill="none" stroke="#000" stroke-width=".25"/>
<!-- layer: 0 -->
<g fill="none" stroke="#000" stroke-width=".21">
<path d="M60.4 156.5h8v.6h-8zM60.6 156.5v-1.2h7.7v1.2M61 157.1l1 .7 .1 .3a4.3 4.3 0 0 0 .3 2.6l1.7 1.8v3l.7 1.7M66.9 157.8l-.1 .7a5.6 5.6 0 0 1 1.9 5l.1 .2a1.24 1.24 0 0 0 1.2-.4 6.1 6.1 0 0 1 7.2 .6 5.4 5.4 0 0 1 1.1 4.6M67.8 157.1l-.9 .7M64.7 167.2v2.6h17.8v-1.3h-4.7M72.3 169.8v3.9a11.1 11.1 0 0 1 5.5 .1l1.8-.2v-3.8M72.4 171.6v.1M72.4 172.3h.1M72.4 171.4h.1M72.4 171.7h.1M72.4 171.4h7.2"/>
<path d="M72.4 172.1h.1M72.5 172.1h6.9M72.5 172.3h6.9M73.2 168.5v.3h.9M73.5 167h-.5l-3.1 1.5M73.5 167l.2 .2v1.3M74.1 168.5h-4.6v1.3M74.1 167.9v1.4M74.1 169.3l.2 .3 .3 .1M74.6 167.4h2.8M74.6 167.6h2.8M74.6 169.6h2.8"/>
<path d="M74.6 167.5l-.3 .4v1.3l.3 .4M74.6 167.4l-.2 .1-.3 .4M77.4 167.5l.3 .4M77.4 167.4l.2 .1 .2 .4M77.7 167.9v1.3M77.7 169.2l-.3 .4M77.8 167.9v1.4l-.2 .4h-.2M78.3 166.9l2.7 1.6M78.8 168.5v.3h-1M79.6 172.1h.1M79.6 171.6l-7.2 .1M79.6 172.3h.1"/>
<circle cx="74.8" cy="168.2" r=".1"/>
<circle cx="74.8" cy="168.6" r=".1"/>
<circle cx="74.8" cy="168.9" r=".1"/>
<circle cx="74.8" cy="169.3" r=".1"/>
<circle cx="74.8" cy="167.9" r=".1"/>
</g>
<text font-size="7.7" x="58.7" y="37.3">DST-800,801 (개폐)</text>
<text font-size="3.8" x="54" y="192.9">※주의: 비데 개폐높이 포함, 설치부위 도기허용차는 ±5%이므로 반드시 실측 확인 후 시공하십시오.</text>
<g font-size="2.9">
<text x="78.5" y="56.3">725</text>
<text x="112.6" y="78.4" transform="rotate(-90 112.6 78.4)">400</text>
<text x="49.9" y="86.8" transform="rotate(-90 49.9 86.8)">250</text>
<text x="77" y="99.3">720</text>
<text x="40.7" y="139.2" transform="rotate(-90 40.7 139.2)">990</text>
<text x="115" y="148.5" transform="rotate(-90 115 148.5)">710</text>
<text x="45.5" y="153.8" transform="rotate(-90 45.5 153.8)">555</text>
<text x="109.2" y="159.6" transform="rotate(-90 109.2 159.6)">380</text>
<text x="51.1" y="167.5" transform="rotate(-90 51.1 167.5)">150</text>
<text x="63.8" y="176.2">285</text>
<text x="63.1" y="180.7">305</text>
<text x="77.9" y="186.3">745</text>
</g>
<g font-size="2.4">
<text x="146.5" y="29.2">KS L1551위생도기 기준에 따라</text>
<text x="146.6" y="32.2">실 제품 치수는 아래와 같은 도기 허용공차 내에서 변할 수 있습니다.</text>
<text x="146.7" y="35.2">① 40mm미만 : ±2mm</text>
<text x="175.4" y="35.2">(KS)</text>
<text x="146.7" y="38.2">② 40mm이상 : ±5%</text>
<text x="146.7" y="41.2">③ 최대 허용공차 : ±25mm</text>
<text x="175.6" y="38.2">(KS)</text>
<text x="176.6" y="41.2">(KS)</text>
<text x="146.4" y="44.2">※정확한 시공을 위해서 반드시 제품 사이즈를 실측하고 시공하여 주시기 바랍니다.</text>
<text x="146.6" y="50">예시) 길이 725mm는 700~750mm까지의 치수 허용차를 가집니다.</text>
</g>
<g font-size="2.1">
<text x="81.7" y="179.8">VN 100 SDR33</text>
<text x="81.5" y="182.4">(구 VG2 100 염비관)</text>
</g>
<g font-size="1.9">
<text x="48.9" y="95.7">R1/2</text>
<text x="48.8" y="98.1">(15A)</text>
<text x="50.4" y="128.5">TFT-800L</text>
<text x="98.3" y="132.6">DST-800,801</text>
<text x="79.3" y="155.8">TFC-722N</text>
<text x="118.3" y="151.2">DL P4010</text>
<text x="83.2" y="175">TFC-202VN</text>
</g>
</svg>
